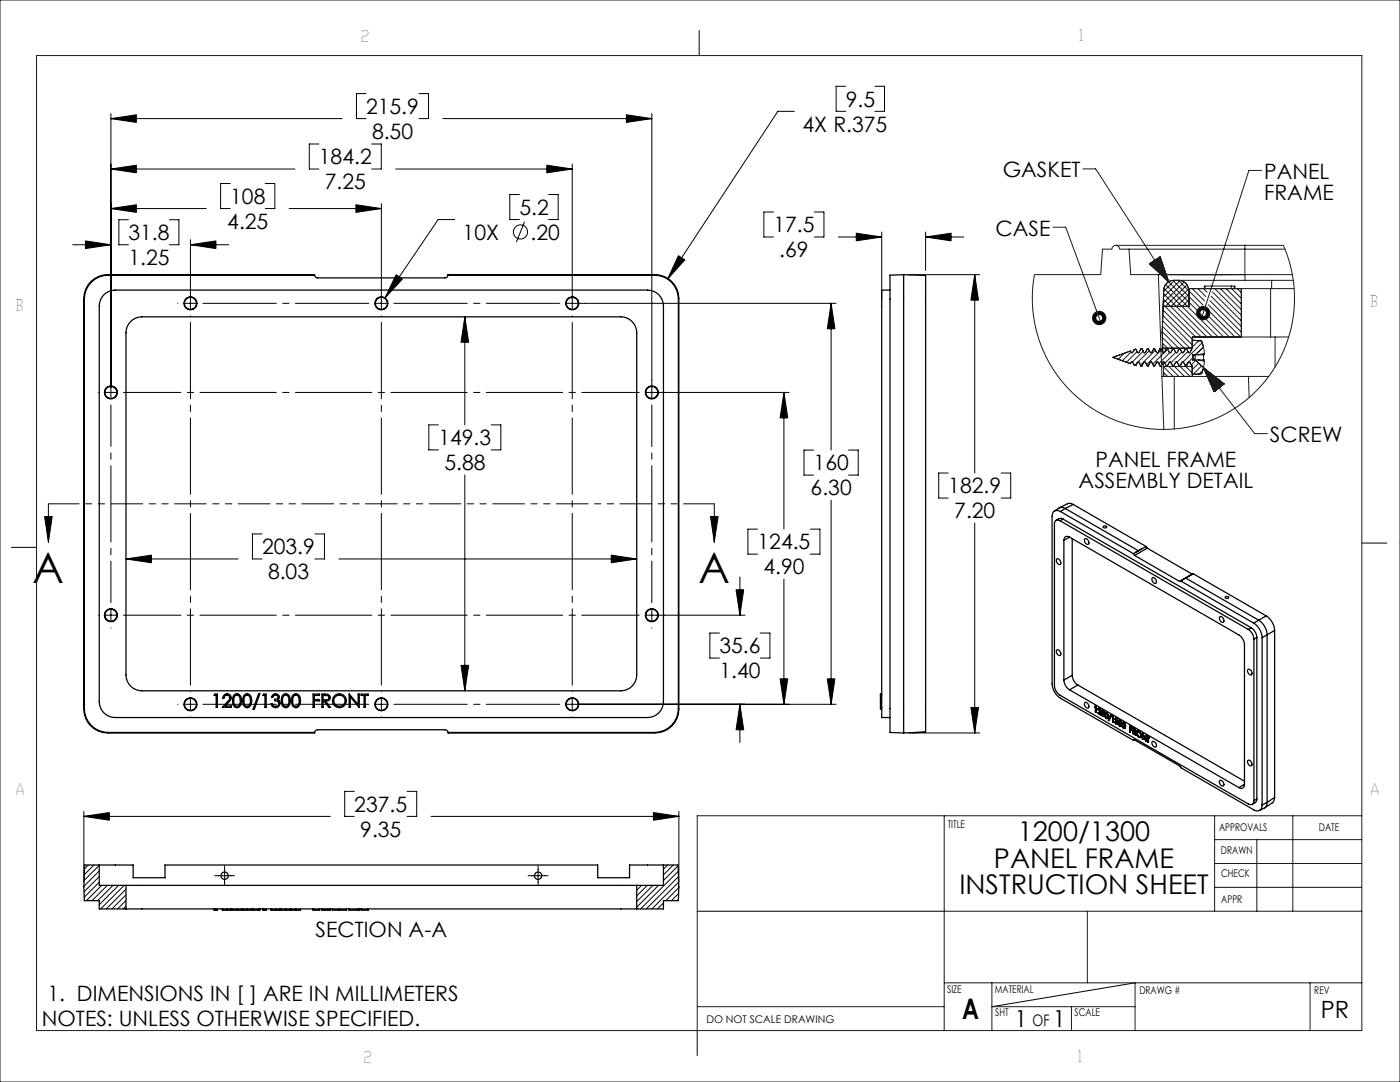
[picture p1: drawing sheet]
<svg xmlns="http://www.w3.org/2000/svg" width="279mm" height="216mm" viewBox="0 0 279 216" stroke-linecap="round" stroke-linejoin="round" font-family="sans-serif">
<g fill="none" stroke="#000" stroke-width=".2">
<path d="M73.1 18.7h-2v5h2M83.6 18.7h1.9v5h-1.9M139.5 6.1v5M168.8 17.2h-1.9v5h1.9M174.6 17.2h1.9v5h-1.9M22.1 33.7l5.1-.7v1.5zM22.1 23.7l5.1-.8v1.5zM22.1 22.7v56.9M22.1 33.7h36.8M22.1 23.7h46.2M45.9 36.6h-1.9v5h1.9M52.9 36.6h1.9v5h-1.9"/>
<path d="M63.6 28.7h-1.9v5h1.9M74.2 28.7h1.9v5h-1.9M79 33.7h35.2M88.4 23.7h41.7M103.7 38.8h-2v5h2M109.1 33l5.1 .7-5.1 .8zM109.5 38.8h1.9v5h-1.9M114.2 32.7v29.1M125 22.9l5.1 .8-5.1 .7zM130.1 22.7v56.9M158.5 22.2h-3.3l-22 33.5M14.5 48.8h7.6"/>
<path d="M17.1 48.1l5 .7-5 .8zM22.1 41.6l5.1-.7v1.5zM22.1 41.6h19.1M25.6 43.8h-1.9v5h1.9M33.8 43.8h1.9v5h-1.9M38 48.8l5.1-.7v1.5zM38 47.8v14M38 48.8h7.6M57.7 41.6h18.4M71 40.9l5.1 .7-5.1 .8zM76.1 40.6v21.2M79.1 54.8l1.2 .9-3.5 3.8z"/>
<path d="M90.7 43.8h-3.3l-10.6 15.7M104.7 44.3l-1.6 4M135.4 51l1.3 .9-3.5 3.8zM154.4 42.3h-2v5h2M162.5 42.3h1.9v5h-1.9M167.3 47.3h8.7M170.9 46.5l5.1 .8-5.1 .8zM176 46.3v13.8M181.3 54.8h14.2M184.7 47.3l5.1-.8v1.6zM184.7 47.3h7.6M184.7 46.3v7.7"/>
<path d="M194.5 54.8l.8 5.1h-1.5zM194.5 54.8v39.6M19.6 78.3h.1M20.9 78.3h2.5M35.5 60.5h.1M36.8 60.5h2.5M74.9 60.5h2.5M92.8 63.2l.7 5.1h-1.5zM92.8 63.2v21.6M113 60.5h53.9M128.8 78.3h28.6M156.4 78.3l.8 5.1h-1.5z"/>
<path d="M156.4 78.3v27.3M165.9 60.5l.7 5.1h-1.5zM165.9 60.5v29.3M218.8 61.9l.3 .8M240.6 60.9l-.2 .8M87.5 84.8h-1.9v5h1.9M92.8 94.8v43M98 84.8h2v5h-2M162.4 89.8h-1.9v5h1.9M165.9 99.8v40.7M169.4 89.8h1.9v5h-1.9M189.3 94.4h-2v5h2"/>
<path d="M199.8 94.4h1.9v5h-1.9M2.3 109.2h5M8.9 103.1h1.5l-.7 5.1zM9.7 100.5v7.7M25.1 111.5l5.1-.7v1.5zM25.1 111.5h22.4M52.3 106.5h-1.9v5h1.9M62.8 106.5h2v5h-2M67.6 111.5h59.5M122 110.8l5.1 .7-5.1 .8zM141.8 103.1h1.5l-.7 5.1zM142.6 100.5v7.7"/>
<path d="M146.9 117.7h1.5l-.7 5.1zM147.7 115.1v7.7M151.2 105.6h-1.9v5h1.9M156.4 115.6v24.9M161.7 105.6h1.9v5h-1.9M194.5 104.4v41.9M271.8 108.4h5M279.4 108.4h.1M19.6 122.8h.1M20.9 122.8h2.5M22.1 121.5v2.5M22.1 125.3h.1"/>
<path d="M38 139.3v2.5M76.1 139.3v2.5M92 132.8h1.5l-.7 5zM114.2 139.3v2.5M128.8 122.8h19.9M130.1 121.5v2.5M130.1 125.3h.1M143.6 126.3h-1.9v5h1.9M151.7 126.3h2v5h-2M155.7 135.5h1.5l-.8 5zM165.1 135.5h1.5l-.7 5zM35.5 140.5h.1"/>
<path d="M36.8 140.5h2.5M38 143v.1M70.7 157.9h-1.9v5h1.9M74.9 140.5h2.5M76.1 143v.1M81.3 157.9h1.9v5h-1.9M113 140.5h53.9M114.2 143v.1M147.7 140.5l.7 5.1h-1.5zM147.7 140.5v7.7M181.3 146.3h14.2M193.8 141.2h1.5l-.8 5.1z"/>
<path d="M16.7 162.9l5.1-.8v1.6zM16.7 162.9h49.2M16.7 161.9v14.1M17.6 172.6l-.7 .8M18.7 172.6l-1.9 1.9M19.8 172.7l-3 3M19.8 173.8l-3.1 3.1M19.8 174.9l-3 3.1M19.8 176l-3 3M20.3 176.7l-3.1 3M21.4 176.7l-3 3M22.5 176.7l-3 3"/>
<path d="M23.7 176.7l-3.9 3.8M24.8 176.7l-4.7 4.7M25.1 177.4l-3.9 4M25.1 178.6l-2.8 2.8M25.1 179.7l-1.6 1.7M42.8 174.7h4M44.8 172.7v4M86 162.9h49.5M105.4 174.7h4M107.4 172.7v4M128.1 176.7l-1 1M129.2 176.7l-2.1 2.1"/>
<path d="M130.3 176.7l-3.2 3.2M130.4 162.1l5.1 .8-5.1 .8zM131.4 176.7l-4.3 4.3M133.2 172.6l-.8 .8M134.4 172.6l-2 2M135.3 172.8l-2.9 2.9M135.4 173.8l-7.5 7.6M135.4 179.4l-.3 .3M135.4 174.9l-6.4 6.5M135.4 178.3l-1.4 1.4M135.4 176l-5.3 5.4M135.5 177.1l-2.6 2.6"/>
<path d="M135.5 161.9v14.1M25.1 180.8l-.5 .6M132.4 180.2l-1.2 1.2M132.4 181.3l-.1 .1M139.1 181.8h49.3M226.5 196.1l-28.5 4.8M139.1 205.6v5"/>
<circle cx="103.9" cy="46.3" r="1.41"/>
</g>
<g fill="none" stroke="#000" stroke-width="2" stroke-linecap="butt">
<circle cx="219.4" cy="63.5" r=".42"/>
<circle cx="240.1" cy="62.5" r=".42"/>
</g>
<g fill="none" stroke="#191924" stroke-width=".2">
<path d="M0 0h279.4v215.9h-279.4zM7.3 11.1h264.5v194.5h-264.5zM216.1 33.7h2.6l14.5 22.5M251.8 34h-2.6l-9.1 28.5M210.1 45.3h2.6l6.7 18.2M222.7 49h33.4a26.2 26.2 0 0 1-20.9 36.5 26.2 26.2 0 0 1-28.7-30.7h13.2l.3-5.1h1.9a.76 .76 0 0 1 .8-.7 .76 .76 0 0 1 .7 .7h33M225.3 49.7l.4 5.1h32.2M229.4 52.6l2.1-1.3 1.7 4.9M229.4 52.6l3.8 3.6M229.4 52.6l3.8 3.5M229.5 52.6l3.6 3.4M229.5 52.6l3.5 3.2"/>
<path d="M229.6 52.6l3.2 3M229.6 52.5l3.1 3M229.6 52.5l3 2.8M229.7 52.5l2.8 2.6M229.7 52.4l2.7 2.5M229.8 52.4l2.5 2.4M230.1 52.2l1.4 1.4-.6-1.9 .7 2-1.6-1.5M230.5 51.9v.1M230.5 51.9l.1 .3-.2-.2M230.6 51.9l.2 .5-.4-.4M230.6 51.9l.3 .7-.6-.5M230.7 51.8l.3 .9-.7-.6"/>
<path d="M230.7 51.8l.4 1.1-.9-.8M230.8 51.8l.4 1.3-1-1M230.8 51.8l.5 1.4-1.1-1M230.8 51.7l.6 1.7-1.3-1.2M231 51.6l.7 2.3-1.7-1.6M231 51.6l.9 2.5-2-1.8M231.1 51.6l.9 2.7-2.1-2M231.1 51.6l1 2.8-2.2-2M231.1 51.5l1.1 3.1-2.4-2.2M231.2 51.5l1.2 3.4M231.2 51.5l1.3 3.5M231.3 51.4l1.3 3.8"/>
<path d="M231.4 51.4l1.5 4.3M231.5 51.3l1.5 4.6M231.5 51.3l1.6 4.8M232.2 59.7l7.5 7.5M232.2 58.6l8.7 8.6M232.3 57.5l9.7 9.7M232.6 56.8l10.5 10.4M232.7 55.4l-1.4-4 1.5 4.1M233.2 56.2l11 11M234.1 56l3.2 3.2M234.4 55.9l-2.2 2.2M235.2 55.9l2 2.1"/>
<path d="M235.2 55.9a2.03 2.03 0 0 1 2 2M235.5 56l-3.3 3.3M236.3 56.3l-4.1 4.2M236.9 56.8l-4.3 4.3M237.2 57.7l-3.5 3.4M237.2 57.9l.1 3.2M237.2 57.9h.1M237.3 58.7l-2.5 2.4M237.3 59.8l-1.4 1.3M237.3 59.2l2.5 2.5M237.3 58.1l2.8 2.8M237.9 57.6l2.5 2.4"/>
<path d="M239.1 57.6l1.5 1.6M240.2 57.6l.7 .7M240.3 57.1v.5M240.5 57.6v-.5h5.8v.5M241.4 60l6.3 6.3M241.7 59.1l6 6M242 58.3l5.7 5.7M242.4 57.6l5.3 5.3M243.6 57.6l4.1 4.2M244.7 57.6l3 3.1M245.7 57.1v.5M245.8 57.6l1.9 1.9"/>
<path d="M246.5 57.1v.5M246.9 57.6l.8 .8M247.7 57.6v9.6M248.4 54.8h-17.2l1.1 30.9M248.4 49v5.8M248.4 54.8l.1 1.1M253.6 57.6v9.6M253.8 55.9v1.7M258.1 55.9h-23.8a2.03 2.03 0 0 0-2.1 2l-.1 3.2M258.3 57.6h-21v3.5M222.6 71.1l-.3 .3M224.4 70.5l-1.2 1.2"/>
<path d="M224.6 70.4h.1M224.6 70.4l-2.5 .9 2.5 .9M224.6 72.2h.1M224.6 72.2l.2 .1M224.8 70.4h-.2M224.8 72.3l.8 .3 .1-.3M225.7 70.3l-1.7 1.7M225.7 70.3l.2 .1M225.7 70.3l-.1-.3-.8 .4M225.9 72.2l-.2 .1M225.9 72.2l.2 .1M226.1 70.3l-.2 .1"/>
<path d="M226.1 70.3l.2-.5 .4-.1 .3 .6M226.1 72.3l.2 .5 .4 .1 .3-.6M226.9 70.2l-2.1 2.1M227 72.4l-.5 .5M227 70.3l.2 .1M227.2 72.2l-.2 .1M227.2 72.2l.1 .1M227.3 70.3l-.1 .1M227.3 70.3l.4-.7h.2l.4 .7M227.3 72.3l.4 .8h.2l.4-.8M228.1 70.1l-2.1 2.1M228.3 70.3l.1 .1"/>
<path d="M228.4 72.2l-.1 .1M228.4 72.2l.2 .1M228.6 70.3l-.2 .1M228.6 70.3l.4-.7h.1l.4 .7M228.6 72.3l.4 .8h.1l.4-.8M229.4 70l-2.2 2.2M229.5 70.3l.2 .1M229.7 72.2l-.2 .1M229.7 72.2l.2 .1M229.9 70.3l-.2 .1M229.9 70.3l.4-.7h.1l.4 .7M229.9 72.3l.4 .8h.1l.4-.8"/>
<path d="M230.6 69.9l-3 3M230.8 70.3l.2 .1M231 72.2l-.2 .1M231 72.2l.1 .1M231.1 70.3l-.1 .1M231.1 70.3l.4-.7h.2l.4 .7M231.1 72.3l.4 .8h.2l.4-.8M231.8 69.8l-3 3M231.9 75.1h21.3M231.9 66.2l3.3 3.3M232 67.3l2.1 2.2M232 65.1l4.4 4.4"/>
<path d="M232 68.5l1 1M232 64l5.5 5.5M232 69.5h6M232 69.5h.1M232.1 62.9l5.9 5.9M232.1 70.4h.1M232.1 70.3l.1 .1M232.1 61.8l5.9 5.9M232.1 60.8l6.5 6.4M232.1 72.2l.1 .9M232.2 73.1v2M232.2 73.1h5.8"/>
<path d="M232.2 73.2l1.9 1.9M232.2 74.3l.8 .8M232.2 72.2l-.1 .1M232.2 72.2l.2 .1M232.3 70.4l-2.3 2.3M232.4 70.3l-.2 .1M232.4 70.3l.4-.7h.2l.4 .7M232.4 72.3l.4 .8h.2l.4-.8M233 69.7l-.6 .6M233.3 73.1l2 2M233.4 70.3l.1 .1M233.4 70.4l-2.1 2.2"/>
<path d="M233.5 72.2l-.1 .1M233.5 72.2l.2 .1M233.7 70.3l-.2 .1M233.7 70.3l.4-.7h.1l.4 .7M233.7 72.3l.4 .8h.1l.4-.8M234.2 69.6l-.4 .4M234.3 72.9l-.2 .2M234.4 75.1v10.5M234.4 73.1l2 2M234.6 70.3l.2 .1M234.6 70.3l-2.1 2.2M234.8 72.2l-.2 .1"/>
<path d="M234.8 72.2l.1 .1M234.9 70.3l-.1 .1M234.9 70.3l.4-.7h.2l.4 .7M234.9 72.3l.4 .8h.2l.4-.8M235.4 69.6l-.1 .1M235.5 73.1l2 2M235.8 72.6l-.5 .4M235.8 70.2l-2.1 2.2M235.9 70.3l.2 .1M236.1 72.2l-.2 .1M236.1 72.2l.1 .1M236.2 70.3l-.1 .1"/>
<path d="M236.2 70.3l.4-.7h.2l.4 .7M236.2 72.3l.4 .8h.2l.4-.8M236.6 73.1l1.4 1.3M237.1 70.1l-2.2 2.2M237.2 70.3l.1 .1M237.3 72.2l-.1 .1M237.3 72.2l.2 .1M237.3 60.9l-.2 .2M237.3 61.1h-5.2l-.2 5.3 .2 4M237.5 70.3l-.2 .1M237.5 72.3l.5 .8v2M237.8 73.1l.2 .2"/>
<path d="M238 67.9l1.8 .1 .4 1.2M238 71.4l-1.5 1.5M238.2 67.9l-.2 .2M238.5 70.8v1M238.6 71.9l-.8 .9M239.1 71.8l1.3 .3-.2 1.3M239.2 68l-1.2 1.2M239.2 72.5l-1.2 1.2M239.8 73l-1.7 1.7M239.9 68.4l-3.8 3.8M240 73.9l-.7 .7M240.2 69.3l.2 1.2-1.3 .3"/>
<path d="M240.2 70.8v1M240.2 73.4l-.4 1.2-1.8 .1M240.2 69.2l-2.2 2.1 2.2 2.1M240.2 73.4l10.2 13.1h2.5M240.2 73.4l4.1 3.2-2 1.6zM240.3 70.5l.1 .3h-2.4v1h2.4l-.1 .3M240.6 62.5l4.7 4.7M240.9 61.7l5.6 5.5M241.2 60.8l6.4 6.4M242.1 75.9l1.6 1.2M242.2 75.9l.7 1.8M242.2 76l1.4 1.1"/>
<path d="M242.3 76.1l.7 1.5M242.4 76.2l1.2 .9M242.4 76.3l.6 1.3M242.5 76.3l1.1 .9M242.6 76.4l.5 1.2M242.6 76.5l.9 .7M242.7 76.6l.4 .9M242.7 76.7l.8 .5M242.8 76.7l.3 .8M242.9 76.8l.5 .5M242.9 76.9l.3 .6M243 77l.4 .3"/>
<path d="M243 77.1l.2 .3M243.1 77.1l.3 .2M243.3 77.3l-.1-.1 .1 .2M243.7 77l-1.7-1.3 .9 2M243.8 77l-1.9-1.5 .9 2.2M243.8 77l-2.2-1.8 1.2 2.6-1.1-2.4 2.1 1.6M243.9 76.9l-2.4-1.9 1.2 2.8M243.9 76.9l-2.5-2 1.3 3M244 76.9l-2.8-2.2 1.4 3.2M244 76.8l-3-2.4 1.6 3.5-1.5-3.3 2.9 2.2M244.1 76.8l-3.2-2.6 1.6 3.8M244.1 76.7l-3.4-2.6 1.8 3.9"/>
<path d="M244.2 76.7l-3.6-2.8 1.8 4.1M244.2 76.7l-3.7-2.9 1.9 4.3M244.2 76.6l-3.8-3 2 4.5M244.3 76.6l-4.1-3.2 2.1 4.7M249.2 75.1l.1 4.2M254.5 67.2v6M257.2 67.2h-19.2v2.4l-.5 .7M139.1 162.8v42.8M139.2 162.8h132.6M188.4 162.8v42.8M242.4 177.1h29.4M242.4 172.3h29.4"/>
<path d="M242.4 167.5h29.4M242.4 162.8v19M250.8 167.5v14.3M258 162.8v19M188.4 196.1h83.4M188.4 181.8h83.4M198 196.1v9.5M217 181.8v14.3M226.5 196.1v9.5M261.5 196.1v9.5M139.2 200.9h49.2M198 200.9h28.5"/>
<path d="M213.8 200.9v4.7"/>
</g>
<path d="M22.1 80.8v39.5M130.1 80.8v39.5" fill="none" stroke="#000" stroke-width=".2" stroke-dasharray="15.2 1.3 1.3 1.3" stroke-dashoffset="6.9"/>
<path d="M38 63v75M76.1 63v75M114.2 63v75" fill="none" stroke="#000" stroke-width=".2" stroke-dasharray="15.2 1.3 1.3 1.3" stroke-dashoffset="-1.3"/>
<path d="M40.5 60.5h33.1M78.6 60.5h33.1M40.5 140.5h33.1M78.6 140.5h33.1" fill="none" stroke="#000" stroke-width=".2" stroke-dasharray="15.2 1.3 1.3 1.3" stroke-dashoffset=".6"/>
<path d="M24.6 78.3h103M24.6 122.8h103" fill="none" stroke="#000" stroke-width=".2" stroke-dasharray="15.2 1.3 1.3 1.3" stroke-dashoffset="3.8"/>
<path d="M9.7 100.5h132.9" fill="none" stroke="#000" stroke-width=".2" stroke-dasharray="6.3 1.3 1.3 1.3 1.3 1.3" stroke-dashoffset=".2"/>
<g fill="#000">
<path d="M17.1 48.1l5 .7-5 .8zM38 48.8l5.1-.7v1.5zM22.1 41.6l5.1-.7v1.5zM71 40.9l5.1 .7-5.1 .8zM22.1 33.7l5.1-.7v1.5zM109.1 33l5.1 .7-5.1 .8zM125 22.9l5.1 .8-5.1 .7zM22.1 23.7l5.1-.8v1.5zM147.7 140.5l.7 5.1h-1.5zM146.9 117.7h1.5l-.7 5.1zM155.7 135.5h1.5l-.8 5zM156.4 78.3l.8 5.1h-1.5zM165.1 135.5h1.5l-.7 5zM165.9 60.5l.7 5.1h-1.5zM92.8 63.2l.7 5.1h-1.5zM92 132.8h1.5l-.7 5zM25.1 111.5l5.1-.7v1.5zM122 110.8l5.1 .7-5.1 .8zM79.1 54.8l-2.3 4.7 3.5-3.8zM135.4 51l-2.2 4.7 3.5-3.8zM194.5 54.8l.8 5.1h-1.5zM193.8 141.2h1.5l-.8 5.1zM184.7 47.3l5.1-.8v1.6zM170.9 46.5l5.1 .8-5.1 .8zM130.4 162.1l5.1 .8-5.1 .8zM16.7 162.9l5.1-.8v1.6z"/>
<path d="M8.9 103.1h1.5l-.7 5.1zM141.8 103.1h1.5l-.7 5.1z"/>
</g>
<g fill="none" stroke="#000" stroke-width=".25">
<path d="M20.7 58.8a3.2 3.2 0 0 1 2.3-.9h106.2a3.2 3.2 0 0 1 3.2 3.2v78.9a3.2 3.2 0 0 1-3.2 3.2h-106.2a3.2 3.2 0 0 1-3.2-3.2v-78.9a3.2 3.2 0 0 1 .9-2.3zM62.8 54.9l-41.3-.1a4.8 4.8 0 0 0-4.8 4.8v81.9a4.8 4.8 0 0 0 4.8 4.8l41.3-.1M62.8 54.9h.1M62.8 54.9h-41.2a4.8 4.8 0 0 0-4.8 4.8v81.7a4.8 4.8 0 0 0 4.8 4.8h41.2M62.8 54.9a.64 .64 0 0 0 .6 .5h25.4a.64 .64 0 0 0 .6-.5M89.4 54.9h41.2a4.8 4.8 0 0 1 4.8 4.8v81.7a4.8 4.8 0 0 1-4.8 4.8h-41.2M89.4 54.9l41.3-.1a4.8 4.8 0 0 1 4.8 4.8v81.9a4.8 4.8 0 0 1-4.8 4.8l-41.3-.1M177.6 57.9h-1.6v85.3h1.6M180.3 54.8v91.5M180.3 54.8l4.4 .2v91.1l-4.4 .2M180.3 54.8l-2.7 .1v91.3l2.7 .1M26.1 64.1a3.2 3.2 0 0 1 2.2-.9h95.6a3.2 3.2 0 0 1 3.2 3.2v68.3a3.2 3.2 0 0 1-3.2 3.1h-95.6a3.2 3.2 0 0 1-3.2-3.1v-68.3a3.2 3.2 0 0 1 1-2.3z"/>
<path d="M210.9 111.5a.68 .68 0 0 1 .7 .4 .68 .68 0 0 1-.1 .8 .81 .81 0 0 1-.6-1.2zM211.6 103.9a.68 .68 0 0 0-.8-.1 .68 .68 0 0 0-.4 .8v32.2a2.48 2.48 0 0 0 1.2 1.9l37.5 21.7a.68 .68 0 0 0 .8 .1 .68 .68 0 0 0 .3-.7M211.6 103.9l37.5 21.7M211.6 102.1a1.03 1.03 0 0 0-1.1-.1 1.03 1.03 0 0 0-.5 1v33.4a3.7 3.7 0 0 0 1.6 2.9l14.6 8.4M211.6 102.1l14.6 8.4M212.1 103.6l-.6-.2-.7 .4M212.1 103.6l37.6 21.7M212.1 103.6l-.5 .3M212.3 107.8v27.9M212.6 101.5a1.17 1.17 0 0 0-1.2-.1l-1 .6M212.6 101.5l14.6 8.4M212.6 101.5l-1 .6"/>
<path d="M213.4 107.2l33.8 19.5a2.48 2.48 0 0 1 1.2 1.9v27.9M213.4 107.2a.68 .68 0 0 0-.7-.1 .68 .68 0 0 0-.4 .7M213.4 107.2l-1.1 .6M214 107.5v27.2M214.2 100.7l-1-.3-1.8 .9M214.2 100.7l14.5 8.4M214.2 100.7l-1.6 .8M216.5 107.5a.68 .68 0 0 1 .7 .4 .68 .68 0 0 1-.1 .7 .81 .81 0 0 1-.6-1.1zM220.2 105.1a.32 .32 0 0 1 .4-.2 .32 .32 0 0 1 .2 .4 .35 .35 0 0 1-.4 .1 .35 .35 0 0 1-.2-.3zM226.2 110.5l.2 .3M226.4 110.8l9 5.2M226.6 110.2l-.4 .3"/>
<path d="M227.2 109.9l-.6 .3M227.7 109.6l-1.1 .6M227.7 109.6l-.5 .3M228.7 109.1l-1 .5M228.7 109.1l.2 .3M228.9 109.4l-2.5 1.4M228.9 109.4l9 5.2M230 115.3a.68 .68 0 0 1 .7 .4 .68 .68 0 0 1-.1 .7 .81 .81 0 0 1-.6-1.1zM235.6 115.9l-.2 .1M235.6 115.9l14.6 8.4M236.6 115.3l-1 .6M236.6 115.3l1.5-.8 14.6 8.4"/>
<path d="M236.6 115.3l14.6 8.5M237.9 114.6h.1M237.9 114.6l-2.5 1.4M244.5 119.1a.32 .32 0 0 1 .4-.1 .32 .32 0 0 1 .2 .4 .35 .35 0 0 1-.4 0 .35 .35 0 0 1-.2-.3zM42.9 138.5h.5v2.6h-.3v-2.3h-.4zM44.8 138.6a.82 .82 0 0 1 1.1 .1 .82 .82 0 0 1 0 1.1l-1 1.1h1.3v.2h-1.8l1.4-1.5a.59 .59 0 0 0-.3-.9 .59 .59 0 0 0-.8 .6h-.2zM46.7 138.7l.4-.2a1.01 1.01 0 0 1 1.1 1.3 1.01 1.01 0 0 1-1.1 1.4 1.79 1.79 0 0 1-.4-2.5zM47 138.8l.3-.1 .3 .1a1.52 1.52 0 0 1-.1 2.1h-.2a1.06 1.06 0 0 1-.6-1.4zM48.7 138.7l.4-.2a1.01 1.01 0 0 1 1.1 1.3 1.01 1.01 0 0 1-1.1 1.4 1.79 1.79 0 0 1-.4-2.5zM49 138.8l.3-.1 .4 .1a1.52 1.52 0 0 1-.2 2.1h-.2a1.06 1.06 0 0 1-.6-1.4zM51.6 138.4h.3l-1.1 3.1h-.3zM52.6 138.5h.5v2.6h-.2v-2.3h-.4z"/>
<path d="M54.5 138.6a.71 .71 0 0 1 1.1 0 .71 .71 0 0 1-.1 1.1 .87 .87 0 0 1-.1 1.4 .87 .87 0 0 1-1.3-.7h.2a.61 .61 0 0 0 .9 .5 .61 .61 0 0 0 .2-1l-.6-.1v-.3l.7-.2v-.4a.59 .59 0 0 0-1.1 .2h-.2zM56.4 138.7l.4-.2a1.01 1.01 0 0 1 1.1 1.3 1.01 1.01 0 0 1-1.1 1.4 1.79 1.79 0 0 1-.4-2.5zM56.7 138.8l.3-.1 .4 .1a1.52 1.52 0 0 1-.2 2.1h-.2a1.06 1.06 0 0 1-.6-1.4zM58.4 138.7l.4-.2a1.01 1.01 0 0 1 1.2 1.3 1.01 1.01 0 0 1-1.2 1.4 1.79 1.79 0 0 1-.4-2.5zM58.7 138.8l.4-.1 .3 .1a1.52 1.52 0 0 1-.1 2.1h-.2a1.06 1.06 0 0 1-.7-1.4zM62.5 138.5h1.3v.3h-1.1v.8h1.1v.3h-1.1v1.2h-.2zM64.2 138.5h.6a.77 .77 0 0 1 1 .3 .77 .77 0 0 1-.3 1l-.5 .1 .9 1.2h-.3l-.9-1.2h-.2v1.2h-.3zM64.5 138.8a.93 .93 0 0 1 1.1 .2v.4a.94 .94 0 0 1-1.1 .2zM69.7 138.5l1.8 2.1v-2.1h.2v2.6l-1.8-2v2h-.2zM72.1 138.5h1.4v.3h-.6v2.3h-.2v-2.3h-.6zM175.7 138.8h.3M175.7 138.4h.3"/>
<path d="M176 138.5h-.3v2.6h.3M210.9 129.7a.68 .68 0 0 1 .7 .3 .68 .68 0 0 1-.1 .8 .81 .81 0 0 1-.6-1.1zM212.3 135.7a2.48 2.48 0 0 0 1.1 1.9M213.4 137.6l33.8 19.6M214 134.7a2.48 2.48 0 0 0 1.1 2M214 134.7l-1.7 1M215.1 136.7l-1.7 .9M215.1 136.7l33.3 19.2M243.5 123.1a.68 .68 0 0 1 .6 .3 .68 .68 0 0 1-.1 .8 .81 .81 0 0 1-.5-1.1zM249.1 133.6a.68 .68 0 0 1 .7 .3 .68 .68 0 0 1-.1 .8 .81 .81 0 0 1-.6-1.1zM249.1 125.6a2.48 2.48 0 0 1 1.1 1.9M249.7 125.3a2.48 2.48 0 0 1 1.1 1.9"/>
<path d="M249.7 125.3l-.6 .3M250.2 124.3a3.7 3.7 0 0 1 1.7 2.9M250.2 127.5v32.3M250.8 127.2v32.2M250.8 127.2l-.6 .3M251.2 123.8a3.7 3.7 0 0 1 1.7 2.9M251.2 123.8l-1 .5M251.9 127.2v33.4M252.7 122.9a3.7 3.7 0 0 1 1.7 2.9M252.7 122.9l-1.5 .9M252.9 126.7l-1 .5M252.9 126.7v33.4"/>
<path d="M254.4 125.8l-1.5 .9M254.4 125.8v33.3M62.8 146.2a.64 .64 0 0 1 .6-.6h25.4a.64 .64 0 0 1 .6 .6M175.7 141.3v.2h.3M175.7 141.2h.3M216.5 140.2a.68 .68 0 0 1 .7 .3 .68 .68 0 0 1-.1 .8 .81 .81 0 0 1-.6-1.1zM218.5 140.9l.3 .1M218.5 140.9l.2 1.2M218.5 140.9l.2 .1M218.7 141v1.1M218.8 141l-.1 1.1M218.8 141h-.1"/>
<path d="M219.1 141.6h.1a.28 .28 0 0 1 .3 .1 .28 .28 0 0 1-.1 .4l-.4 .2 .7 .4M219.2 142.3l.5 .3M219.2 141.3l.3 .1M219.3 141.3l-.2 .1M219.3 141.5l-.2 .1M219.3 142.3l.5 .2M219.3 142.3h-.1M219.4 141.4l-.3 .1v.1M219.4 141.4l.3 .5M219.5 141.4l.2 .4M219.5 141.4h-.1M219.5 142.2l-.3 .1"/>
<path d="M219.6 142.1l-.3 .2M219.6 142.1l-.1 .1M219.7 141.9l-.2 .3M219.7 142.6v.1M219.7 141.8l-.1 .3M219.7 141.8v.1M219.8 142.5l-.1 .2M219.8 142.5l-.1 .1M219.8 142.2l.2-.3a.68 .68 0 0 1 .2 .9h-.1M219.8 142.2l.3 .6M219.9 142.2l.3 .6M219.9 142.2h-.1"/>
<path d="M220 141.9l-.1 .3M220.1 141.8l.2 .4 .1 .4M220.1 141.8h-.1a.73 .73 0 0 0 .2 1.2l.2-.4M220.2 141.8l.2 .3v.5M220.2 141.8h-.3M220.2 141.8h-.1M220.2 142.8h.1M220.2 142.8h-.1M220.4 142.9l-.1 .1M220.5 142.7l-.2 .2M220.6 142.7l.1-.4a.68 .68 0 0 1 .2 1h-.1M220.6 142.7l.2 .6"/>
<path d="M220.6 142.6l.3 .6M220.6 142.6v.1M220.7 142.3l-.1 .3M220.8 142.2h-.1a.73 .73 0 0 0 .2 1.2l.2-.4M220.8 142.2l.2 .4 .1 .4M220.9 142.2l.2 .3 .1 .4M220.9 142.2h-.3M220.9 142.2h-.1M220.9 143.2h.1M220.9 143.2l-.1 .1M221.1 143.3l-.1 .1M221.2 142.9l-.1 .4"/>
<path d="M221.2 142.9l-.1 .1M221.6 142.7h.1M221.6 142.7l-.3 1.1M221.7 142.7l-.4 1.1M221.8 142.7l-.5 1.1M221.8 142.7h-.2M221.8 142.7h-.1M222 142.9l.2 .1M222 142.9l.1 .1M222 142.9l.1 1.2M222.1 143v1.1M222.2 143l-.1 1.1"/>
<path d="M222.2 143h-.1M222.5 144l.3 .5 .2 .1 .1-.2M222.5 144l.1 .1M222.6 144.1v.2M222.6 144.3l.2 .1M222.6 144l.1 .2M222.6 144h-.1M222.6 144v.1M222.7 144.2l.2 .2M222.7 144.2l-.1 .1M222.7 143.8l.3 .5-.2 .1M222.8 143.4l-.3 .1h.3l.2 .3"/>
<path d="M222.8 143.4l.3 .4M222.9 144.4h.1M222.9 144.4h-.1M222.9 143.3l.2 .5M222.9 143.3l-.3 .1M222.9 143.3l-.1 .1M222.9 144l.2 .1M223 143.8h-.3M223 143.9l.1 .2M223.1 144.1v.3M223.1 143.8l-.2 .2M223.1 144.4l.1-.1-.2 .3"/>
<path d="M223.1 144.1l.1 .1M223.1 144.1h.1M223.1 143.8l-.1 .2M223.1 143.8h.1M223.2 144.2a.49 .49 0 0 0 0 .5 .49 .49 0 0 0 .6 .2v-.3M223.3 144.2l.1-.3a.68 .68 0 0 1 .2 .9h-.1M223.3 144.2l.2 .6M223.4 144.2l.2 .6M223.4 144.2h-.1M223.5 143.8l-.1 .4M223.5 143.8h-.2l-.1 .4M223.5 143.8l.3 .3v.5"/>
<path d="M223.6 143.7l.3 .4-.1 .5M223.6 143.7l-.3 .1M223.6 143.7l-.1 .1M223.6 144.8h.1M223.6 144.8h-.1M223.8 144.9l-.1 .1M223.9 144.6l-.1 .3M224 144.6l.1-.3 .2 .1 .1 .8M224 144.6l.2 .6M224.1 144.6l.2 .6M224.1 144.6h-.1M224.2 144.3l-.1 .3"/>
<path d="M224.2 144.2h-.1a.73 .73 0 0 0 .3 1.2l.1-.4M224.2 144.2l.3 .4v.4M224.3 144.2l.3 .3v.4M224.3 144.2h-.3M224.3 144.2h-.1M224.3 145.2h.1M224.3 145.2h-.1M224.4 145.2h-.2M224.6 144.9l-.2 .5M224.6 144.9l-.1 .1M225.4 144.9l.6 .2M225.4 144.9l.5 .3"/>
<path d="M225.4 144.9l.1 1.2M225.5 145.4l.4 .2M225.6 145.1v.3M225.6 145.6l-.1 .5M225.6 145.4l.4 .2M225.6 145.4h-.1M225.9 145.3l-.4-.2v.3M225.9 145.2v.1M225.9 145.6v.2M225.9 145.8l-.4-.3v.6M226 145.1l-.1 .2M226 145.6l-.1 .2"/>
<path d="M226 145.1l-.1 .1M226 145.6h-.1M226.1 145.3l.2 .1M226.1 145.3l.1 .1M226.1 145.3v1.1M226.1 145.8v-.3l.4 .3v.2l-.2-.1M226.1 145.8l.2 .1M226.2 146l.5 .7M226.2 146l-.1 .4M226.2 145.5v.3M226.2 145.8l.2 .1M226.2 145.8h-.1"/>
<path d="M226.2 145.4l.3 .1M226.3 145.4l.2 .1M226.3 145.4h-.1M226.4 145.9h.1M226.4 145.9h-.1M226.4 147.6l-.2 .1M226.4 147.6l9 5.2 .2 .4 14.6 8.4a1.03 1.03 0 0 0 1.2 .1 1.03 1.03 0 0 0 .5-1.1M226.5 146.1l.2 .6M226.5 145.5l.1 .4M226.5 145.5l.2 .4M226.5 145.5h.1M226.6 145.9v.2l-.3-.1 .4 .7"/>
<path d="M226.7 145.9l-.1 .2M226.7 145.9h-.1M226.9 146.3l.4 .7M226.9 146.3v-.1a.53 .53 0 0 1 .7 .2 .53 .53 0 0 1-.1 .7l-.2-.1M227 146.3l.4 .7M227 146.3h-.1M227.1 146l-.1 .3M227.3 146l.4 .4 .1 .4M227.3 146l-.3-.1a.8 .8 0 0 0 .6 1.3l.2-.4M227.4 145.9l.4 .5 .1 .4M227.4 145.9l-.5 .1M227.4 145.9l-.1 .1"/>
<path d="M227.4 147h.3M227.4 147h-.1M227.7 147.1l-.1 .1M227.9 146.8l-.2 .3M227.9 146.8h-.1M228 146.4l.6 1.2v-.8M228 146.4l.1 1.1M228.1 147.5v-.8l.6 1.2M228.1 146.4h.1M228.1 146.4l.5 1M228.1 146.4h-.1M228.1 146.9v.6"/>
<path d="M228.6 146.8h.1M228.7 146.8v1.1M228.8 146.8h-.2M228.8 146.8l-.1 1.1M228.8 146.8h-.1M228.8 147l.2 .1 .1 1M229.2 147.2l-.1 .9M229.3 147.2v.1M229.3 147.3l-.2-.1v.9M229.4 147.1l-.6-.2 .5 .3M229.4 147.1l-.1 .2M229.4 147.1l-.1 .1"/>
<path d="M230 148a.68 .68 0 0 1 .7 .3 .68 .68 0 0 1-.1 .8 .81 .81 0 0 1-.6-1.1zM243.5 155.7a.68 .68 0 0 1 .6 .4 .68 .68 0 0 1-.1 .8 .81 .81 0 0 1-.5-1.2zM248.4 156.5a.68 .68 0 0 1-.4 .7 .68 .68 0 0 1-.8 0M248.4 156.5l-1.2 .7M249.1 151.7a.68 .68 0 0 1 .7 .4 .68 .68 0 0 1-.1 .7 .81 .81 0 0 1-.6-1.1zM250.8 159.4l-.2 .6-.7 .5M250.8 159.4l-.6 .4M254.4 159.1l-.3 .9-1.7 1.2M254.4 159.1l-1.5 1M19.8 172.6h6.8v2.5h6.3v-2.5h86.4v2.5h6.3v-2.5h6.8M19.8 172.6v4.1h5.3M19.8 172.6h-2.9l-.2 4.4 .1 2.7h3v1.7h5.3"/>
<path d="M25.1 176.7h102M25.1 176.7v4.7M127.1 176.7v4.7M132.4 172.6v4.1h-5.3M132.4 172.6h2.9l.2 4.4-.1 2.7h-3v1.7h-5.3M252.9 160.1a1.17 1.17 0 0 1-.6 1.1l-1 .5M252.9 160.1l-1 .5M25.1 181.4h102M42.7 181.4v.2h.7v-.2M42.9 181.4v.2M44.4 181.4l.1 .2M44.5 181.6h.8"/>
<path d="M44.5 181.4v.2M45.3 181.6h.8M45.3 181.4v.2M46.1 181.4v.2M46.1 181.6h.1M46.4 181.4v.2h.9M47.3 181.4v.2M48.2 181.4v.2h-.9M48.4 181.4v.2h.9M49.3 181.4v.2M50.2 181.4v.2h-.9M50.5 181.4v.2h1.4v-.2"/>
<path d="M51.6 181.4v.2M52.5 181.4v.2h.6v-.2M52.6 181.4v.2M54.1 181.4l.1 .2M54.2 181.6h.8M54.2 181.4v.2M55 181.4v.2M55.8 181.4v.2h-.8M55.9 181.4v.2h-.2M56.1 181.4v.2h.9M57 181.4v.2M57.9 181.4v.2h-.9"/>
<path d="M58.2 181.4v.2h.9M59.1 181.4v.2M60 181.4v.2h-.9M62.5 181.4v.2h1.3v-.2M64.2 181.4v.2h.6M64.8 181.6h.6M64.8 181.4v.2M65.4 181.6h.5M65.4 181.4v.2M65.9 181.4v.2M66.3 181.4v.2h1.4M67.7 181.4v.2"/>
<path d="M69.1 181.4v.2h-1.4M69.7 181.4v.2h2v-.2M69.7 181.4v.2M71.5 181.4v.2M72.1 181.4v.2h1.4v-.2"/>
<circle cx="22.1" cy="78.3" r="1.21"/>
<circle cx="22.1" cy="78.3" r="1.3"/>
<circle cx="38" cy="60.5" r="1.21"/>
<circle cx="38" cy="60.5" r="1.3"/>
<circle cx="76.1" cy="60.5" r="1.21"/>
<circle cx="76.1" cy="60.5" r="1.3"/>
<circle cx="114.2" cy="60.5" r="1.21"/>
<circle cx="114.2" cy="60.5" r="1.3"/>
<circle cx="130.1" cy="78.3" r="1.21"/>
<circle cx="130.1" cy="78.3" r="1.3"/>
<circle cx="22.1" cy="122.8" r="1.21"/>
<circle cx="22.1" cy="122.8" r="1.3"/>
<circle cx="67.7" cy="139.8" r="1.14"/>
<circle cx="67.7" cy="139.8" r="1.4"/>
<circle cx="130.1" cy="122.8" r="1.21"/>
<circle cx="130.1" cy="122.8" r="1.3"/>
<circle cx="38" cy="140.5" r="1.21"/>
<circle cx="38" cy="140.5" r="1.3"/>
<circle cx="76.1" cy="140.5" r="1.21"/>
<circle cx="76.1" cy="140.5" r="1.3"/>
<circle cx="114.2" cy="140.5" r="1.21"/>
<circle cx="114.2" cy="140.5" r="1.3"/>
<circle cx="44.8" cy="174.7" r=".74"/>
<circle cx="107.4" cy="174.7" r=".74"/>
</g>
<g font-size="8.5">
<text x="6.5" y="116.4">A</text>
<text x="139.4" y="116.4">A</text>
</g>
<text font-size="5.6" x="192" y="203.4">A</text>
<g font-size="5.4">
<text x="203.1" y="167.9">1200/1300</text>
<text x="198.4" y="173.2">PANEL FRAME</text>
<text x="191.5" y="178.4">INSTRUCTION SHEET</text>
</g>
<g font-size="4.7">
<text x="263.6" y="203.2">PR</text>
<text x="202.4" y="204.9">1</text>
<text x="210.1" y="204.9">1</text>
</g>
<g font-size="4.2">
<text x="73.1" y="22.7">215.9</text>
<text x="168.8" y="21.3">9.5</text>
<text x="74.2" y="27.7">8.50</text>
<text x="160.1" y="26.3">4X R.375</text>
<text x="63.6" y="32.8">184.2</text>
<text x="200.1" y="35.4">GASKET</text>
<text x="252.3" y="35.7">PANEL</text>
<text x="45.9" y="40.7">108</text>
<text x="64.8" y="37.8">7.25</text>
<text x="252.3" y="39.9">FRAME</text>
<text x="25.6" y="47.9">31.8</text>
<text x="45.4" y="45.7">4.25</text>
<text x="92.3" y="47.8">10X</text>
<text x="103.7" y="42.9">5.2</text>
<text x="105.9" y="47.9">.20</text>
<text x="154.4" y="46.3">17.5</text>
<text x="198.7" y="47">CASE</text>
<text x="25.6" y="52.9">1.25</text>
<text x="155.5" y="51.3">.69</text>
<text x="87.5" y="88.8">149.3</text>
<text x="253.4" y="88.2">SCREW</text>
<text x="88.7" y="93.8">5.88</text>
<text x="162.4" y="93.8">160</text>
<text x="218.7" y="93.1">PANEL FRAME</text>
<text x="161.8" y="98.8">6.30</text>
<text x="189.3" y="98.4">182.9</text>
<text x="215.3" y="97.4">ASSEMBLY DETAIL</text>
<text x="190.4" y="103.4">7.20</text>
<text x="52.3" y="110.6">203.9</text>
<text x="151.2" y="109.6">124.5</text>
<text x="53.5" y="115.6">8.03</text>
<text x="152.4" y="114.6">4.90</text>
<text x="143.6" y="130.4">35.6</text>
<text x="143.6" y="135.4">1.40</text>
<text x="70.7" y="161.9">237.5</text>
<text x="71.9" y="166.9">9.35</text>
<text x="63" y="187">SECTION A-A</text>
<text x="9.5" y="199.8">1. DIMENSIONS IN [ ] ARE IN MILLIMETERS</text>
<text x="8.3" y="204.8">NOTES: UNLESS OTHERWISE SPECIFIED.</text>
</g>
<g font-size="3.3">
<text x="72" y="8.3">2</text>
<text x="215.2" y="8.2">1</text>
<text x="2.9" y="62">B</text>
<text x="273.2" y="61.2">B</text>
<text x="3.1" y="158.7">A</text>
<text x="273.4" y="158.7">A</text>
<text x="72.5" y="212.2">2</text>
<text x="214.9" y="212">1</text>
</g>
<text font-size="3.2" x="206" y="204.7">OF</text>
<g font-size="2.1">
<text x="189.1" y="165.3">TITLE</text>
<text x="243.3" y="165.8">APPROVALS</text>
<text x="263.2" y="165.8">DATE</text>
<text x="243.7" y="170.5">DRAWN</text>
<text x="243.7" y="175">CHECK</text>
<text x="243.7" y="180.1">APPR</text>
<text x="189" y="198.1">SIZE</text>
<text x="198.5" y="198.1">MATERIAL</text>
<text x="198.6" y="202.8">SHT</text>
<text x="214.5" y="202.8">SCALE</text>
<text x="227.4" y="198.4">DRAWG #</text>
<text x="262.3" y="198.4">REV</text>
<text x="141" y="204.2">DO NOT SCALE DRAWING</text>
</g>
</svg>
